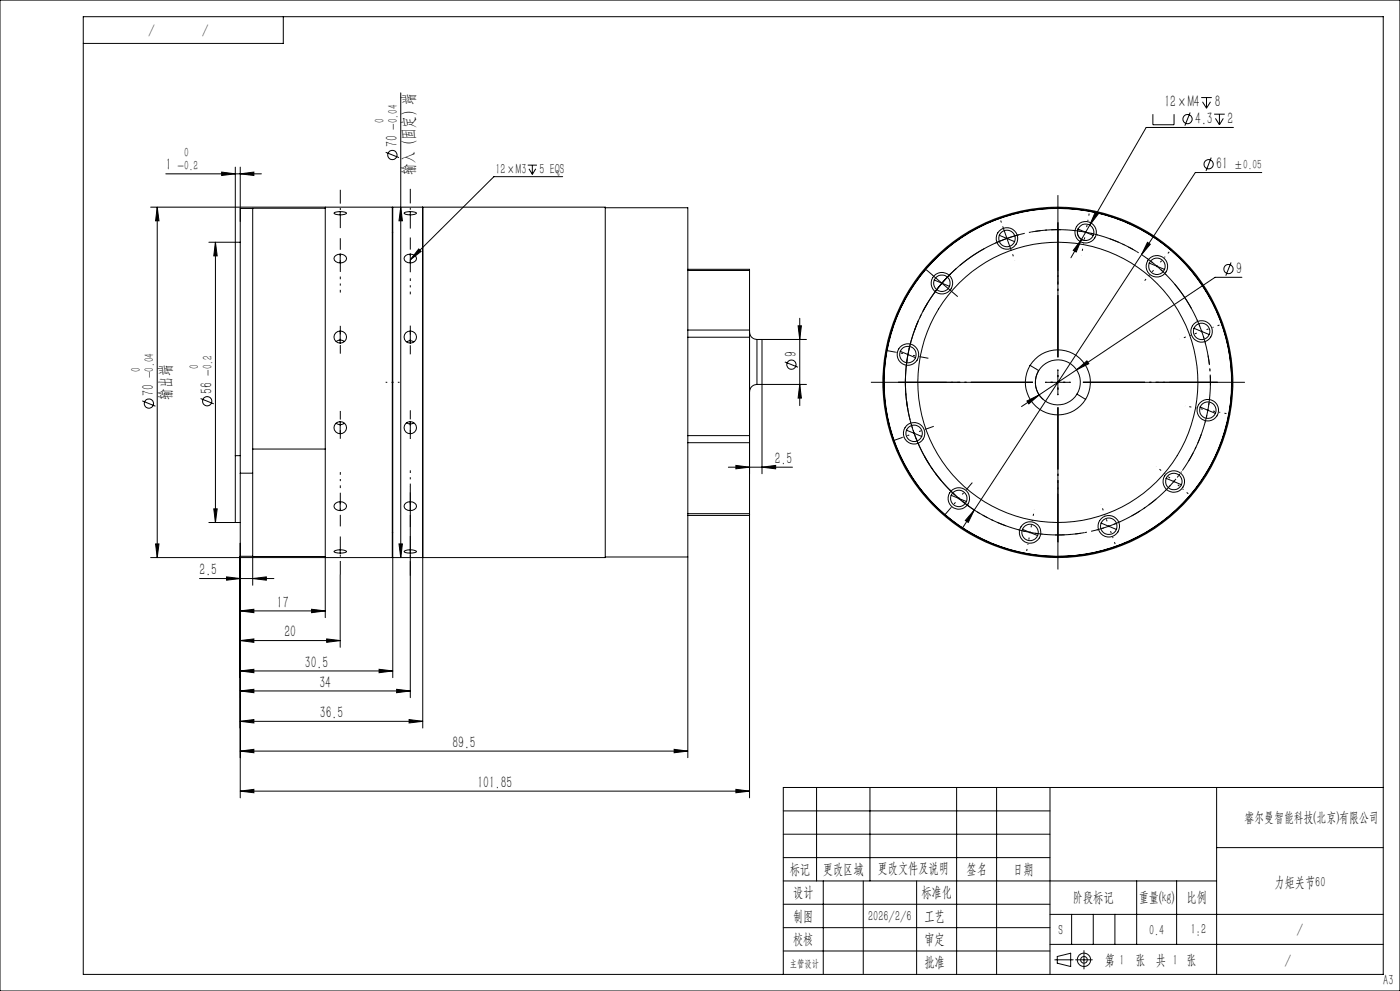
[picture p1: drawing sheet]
<svg xmlns="http://www.w3.org/2000/svg" width="420mm" height="297mm" viewBox="0 0 420 297" stroke-linecap="round" stroke-linejoin="round" font-family="sans-serif">
<g fill="none" stroke="#000" stroke-width=".3">
<path d="M0 0h420v297h-420zM25 5h390v287h-390zM85 5v8h-60M120.2 27.8v139.3M345.9 34.2v3.2h6.3v-3.2M357 33.7l-1.5 4M360.4 29.2h3.1M360.8 30.5l1.1 1.9M361.9 29.2v3.2M363.1 30.5l-1.2 1.9M364.2 34.2h3.2M364.6 35.5l1.2 1.9"/>
<path d="M365.8 34.2v3.2M367 35.5l-1.2 1.9M370 38.2h-26.1l-17 29.3M49.7 52.1h28.7M66.5 51.6l4.1 .5-4.1 .5zM70.6 50.1v86.5M72.1 52.1l4.1-.5v1zM72.1 50.1v16.3M115.7 45.6l4 1.6M158.3 49.5h2.8M158.7 50.6l1 1.6M159.7 49.5v2.7"/>
<path d="M160.7 50.6l-1 1.6M168.8 52.9h-20.6l-25.1 25M363.4 47.2l-1.6 4M378.5 51.7h-19.9l-16.2 24.6M45.2 62.1h72.5v105h-72.5M47.2 62.1l.5 4.1h-1zM47.2 62.1v105M64.6 72.6l.6 4.1h-1.1zM64.6 72.6v84M72.1 72.6h-9.4M75.8 62.5h-3.7v79.3M97.6 62.1v123"/>
<path d="M97.6 62.4h-21.8v72.2M102.1 76.2a1.51 1.51 0 0 1 1.7 1.8l-1 .7-.7 .1M102.1 76.2a1.5 1.5 0 0 0-1.8 1.8l1.1 .7 .7 .1M102.1 63.4l1.3 .2 .6 .3-.6 .3-1.3 .2M102.1 63.4l-1.3 .2-.6 .3 .6 .3 1.3 .2M102.1 63.4v1M102.1 76.2v2.6M117.7 69.6h.1M117.8 62.1h63.8v105h-63.8zM120.2 62.1l.5 4.1h-1zM123.1 63.4l1.3 .2 .6 .3-.6 .3-1.3 .2M123.1 63.4l-1.4 .2-.5 .3a2.2 2.2 0 0 0 1.9 .5"/>
<path d="M123.1 76.2a1.5 1.5 0 0 1 1.7 1.8l-1 .7-.7 .1M123.1 76.2a1.47 1.47 0 0 0-1.7 1.8l.9 .7 .8 .1M123.1 63.4v1M123.1 76.2v2.6M125.6 74.6l.7 .7-3.2 2.6zM126.8 62.1v156.1M181.6 62.3h24.7v104.6M299.8 70.5a2.48 2.48 0 0 0 1.3 3.3 2.48 2.48 0 0 0 3.3-1.4M299.8 70.5a2.48 2.48 0 0 1 3.2-1.3 2.48 2.48 0 0 1 1.4 3.2M299.8 70.5l4.6 1.9M300.8 67.9l1.3 3.6M302.1 71.5l-3.5 1.4"/>
<path d="M302.1 71.5l1.3 3.5M305.7 70.4l-3.6 1.1M323.4 68.6a2.5 2.5 0 0 0 2.7 3.5M323.4 68.6a2.48 2.48 0 0 0 1.3 3.3 2.48 2.48 0 0 0 3.3-1.3M323.4 68.6a2.48 2.48 0 0 1 3.2-1.3 2.48 2.48 0 0 1 1.4 3.3M323.4 68.6l4.6 2M324.4 71.8l-1.5 3.7-.9-.5zM326.9 67.5l-5.6 9.8M328.5 63.7l.9 .5-2.5 3.3zM342.4 76.3l-53.6 81.9M344.2 72.6l.9 .6-2.7 3.1zM344.8 78.8a2.48 2.48 0 0 0 1.3 3.3 2.48 2.48 0 0 0 3.3-1.4"/>
<path d="M344.8 78.8a2.48 2.48 0 0 1 3.2-1.3 2.48 2.48 0 0 1 1.4 3.2M344.8 78.8l4.6 1.9M369.3 78.7l-1.6 3.9M102.1 99.2a1.82 1.82 0 0 1 1.9 1.8 1.82 1.82 0 0 1-1.9 1.8M102.1 99.2a1.82 1.82 0 0 0-1.9 1.8 1.82 1.82 0 0 0 1.9 1.8M102.1 99.2v3.6M123.1 99.2a1.82 1.82 0 0 1 1.9 1.8 1.82 1.82 0 0 1-1.9 1.8M123.1 99.2a1.82 1.82 0 0 0-1.9 1.8 1.82 1.82 0 0 0 1.9 1.8M123.1 99.2v3.6M206.3 98.9h18.6v2.2M206.3 80.7h18.6v.4M206.3 81.1h18.6"/>
<path d="M224.9 99.5a2.23 2.23 0 0 0 2.2 2.2M224.9 81.1v158M239.4 97.6h1l-.5 4.1zM239.9 95.4v26.2M279.7 82.4l5.7 4.9M280.3 83.9a2.48 2.48 0 0 0 1.3 3.3 2.48 2.48 0 0 0 3.3-1.4M280.3 83.9a2.48 2.48 0 0 1 3.2-1.3 2.48 2.48 0 0 1 1.4 3.2M280.3 83.9l4.6 1.9M285.1 82.1l-2.8 3.1-2.1 2.6M286.9 80.4a45.8 45.8 0 0 0 7.1 73.5M358.2 98.4a2.46 2.46 0 0 0 1.4 3.2 2.46 2.46 0 0 0 3.2-1.3M358.2 98.4a2.46 2.46 0 0 1 3.2-1.4 2.46 2.46 0 0 1 1.4 3.3"/>
<path d="M358.2 98.4l4.6 1.9M372.6 83.1h-8.1l-52.8 35.3M60.2 119.4l3.9 1.6M100.9 102.3l.2-.1a1.95 1.95 0 0 1 2.2 .1M122 102.4h.1a1.78 1.78 0 0 1 2 0M206.3 101.1h18.6M224.9 101.1v29.5M227.1 115.2a2.23 2.23 0 0 0-2.2 2.3M227.1 101.7v13.5M227.1 115.2h14.8M227.1 101.7h14.8M228.6 101.7v40.3"/>
<path d="M235.4 108.5l4 1.6M239.9 115.2l.5 4.1h-1zM270.1 105.3a2.48 2.48 0 0 0 1.3 3.2 2.48 2.48 0 0 0 3.3-1.3M270.1 105.3a2.48 2.48 0 0 1 3.2-1.3 2.48 2.48 0 0 1 1.4 3.2M270.1 105.3l4.6 1.9M309 109.5l2.6 1.6M309 109.5a9.8 9.8 0 0 1 13.5-3.2 9.8 9.8 0 0 1 3.2 13.4M309 109.5a9.8 9.8 0 0 0 3.3 13.4 9.8 9.8 0 0 0 13.4-3.2M311.6 111.1a6.7 6.7 0 0 1 9.3-2.3 6.7 6.7 0 0 1 2.2 9.3M311.6 111.1a6.7 6.7 0 0 0 2.2 9.3 6.7 6.7 0 0 0 9.3-2.3M311.6 111.1a6.7 6.7 0 0 0 1.5 8.7M311.7 118.4l-5.2 3.4"/>
<path d="M313.6 114.6h7.5M317.4 110.8v7.6M323 110.8l3.1-2.6 .5 .8zM323.1 118.1l2.6 1.6M42.7 120.2l3.9 1.5M70.6 136.6v20M70.6 136.6h1.5M75.8 134.6v32.2M75.8 134.6h21.8M100.9 126.8a1.9 1.9 0 0 0 2.4 .1M102.1 126.4a1.82 1.82 0 0 1 1.9 1.8 1.82 1.82 0 0 1-1.9 1.8M102.1 126.4a1.82 1.82 0 0 0-1.9 1.8 1.82 1.82 0 0 0 1.9 1.8"/>
<path d="M102.1 126.4v3.6M122 126.7l.1 .1a1.96 1.96 0 0 0 2-.1M123.1 126.4a1.82 1.82 0 0 1 1.9 1.8 1.82 1.82 0 0 1-1.9 1.8M123.1 126.4a1.82 1.82 0 0 0-1.9 1.8 1.82 1.82 0 0 0 1.9 1.8M123.1 126.4v3.6M206.3 130.6h18.6M220.8 139.5l4.1 .5-4.1 .5zM224.9 130.6v2.1h-18.6M272 128.9a2.46 2.46 0 0 0 1.3 3.2 2.46 2.46 0 0 0 3.2-1.3M272 128.9a2.46 2.46 0 0 1 3.2-1.3 2.46 2.46 0 0 1 1.3 3.2M272 128.9l4.5 1.9M308.1 120.2l3.6-1.8-3.1 2.6z"/>
<path d="M360 122a2.48 2.48 0 0 0 1.4 3.2 2.48 2.48 0 0 0 3.2-1.3M360 122a2.48 2.48 0 0 1 3.3-1.4 2.48 2.48 0 0 1 1.3 3.3M360 122l4.6 1.9M64.1 152.5h1.1l-.6 4.1zM72.1 141.8v24.9h3.7M72.1 156.6h-9.4M72.1 141.8h3.7M102.1 150.4a1.33 1.33 0 0 1 1.7 .8 1.33 1.33 0 0 1-1 1.7l-.7 .1M102.1 150.4a1.32 1.32 0 0 0-1.8 .9 1.32 1.32 0 0 0 1.1 1.6l.7 .1M102.1 150.4v2.6M117.7 159.6h.1M121.7 150.8a2.01 2.01 0 0 1 3.3 .9 1.99 1.99 0 0 1-1.9 1.3 1.99 1.99 0 0 1-1.9-1.3z"/>
<path d="M123.1 145.8v63.3M206.3 153.9h18.6v.6h-18.6M218.5 140h19.2M228.6 140l4.1-.5v1zM285.4 148.4a2.48 2.48 0 0 0 1.3 3.3 2.48 2.48 0 0 0 3.2-1.4M285.4 148.4a2.48 2.48 0 0 1 3.2-1.3 2.48 2.48 0 0 1 1.3 3.2M285.4 148.4l4.5 1.9M292.3 152.9l-1.8 3.7-.9-.6zM306.7 158.6a2.46 2.46 0 0 0 1.4 3.3 2.46 2.46 0 0 0 3.2-1.4M306.7 158.6a2.46 2.46 0 0 1 3.3-1.3 2.46 2.46 0 0 1 1.3 3.2M306.7 158.6l4.6 1.9M330.3 156.8a2.48 2.48 0 0 0 1.4 3.2 2.48 2.48 0 0 0 3.2-1.3"/>
<path d="M330.3 156.8a2.48 2.48 0 0 1 3.3-1.4 2.48 2.48 0 0 1 1.3 3.3M330.3 156.8l4.6 1.9M349.8 143.4a2.48 2.48 0 0 0 1.4 3.2 2.48 2.48 0 0 0 3.2-1.3M349.8 143.4a2.48 2.48 0 0 1 3.3-1.4 2.48 2.48 0 0 1 1.3 3.3M349.8 143.4l4.6 1.9M46.7 163h1l-.5 4.1zM59.9 173.4h22.3M68 172.9l4.1 .5-4.1 .5zM72.1 162.8v76.3M75.8 166.8h21.8M75.8 173.4l4.1-.5v1zM75.8 166.8v8.6"/>
<path d="M102.1 172.3v21.7M102.1 164.8l1.3 .2 .6 .3-.6 .3-1.3 .2M102.1 164.8l-1.3 .2-.6 .3 .6 .3 1.3 .2M102.1 164.8v1M117.8 167.1v36M119.7 163h1l-.5 4.1zM121.4 165.1l1.7-.3 1.3 .2 .6 .3a4 4 0 0 1-3.8 0zM181.6 166.9h24.7M206.3 166.9v60.2M72.1 183.1l4.1-.5v1zM72.1 192l4.1-.5v1zM72.1 183.1h25.5"/>
<path d="M72.1 192h30M93.5 182.6l4.1 .5-4.1 .5zM98 191.5l4.1 .5-4.1 .5zM72.1 207.1l4.1-.5v1zM72.1 207.1h51M72.1 201.1l4.1-.5v1zM72.1 216.2l4.1-.6v1.1zM72.1 201.1h45.7M72.1 216.2h54.7M113.7 200.6l4.1 .5-4.1 .5zM119 206.6l4.1 .5-4.1 .5zM122.7 215.6l4.1 .6-4.1 .5z"/>
<path d="M72.1 225.1l4.1-.5v1zM72.1 237.1l4.1-.5v1zM72.1 225.1h134.2M72.1 237.1h152.8M202.2 224.6l4.1 .5-4.1 .5zM220.8 236.6l4.1 .5-4.1 .5zM245 236v28M261 236v28M287 236v56M299 236v56M315 236v56M365 236v56"/>
<path d="M415 236h-180v56M235 257h80M235 250h80M235 243h80M365 254h50M235 264h130M235 278h80M235 271h80M247 264v28M259 264v28M275 264v28M315 274h100"/>
<path d="M321.5 274v9M328 274v9M334.5 274v9M341 264v19M353 264v19M235 285h80M315 283h100"/>
<circle cx="356.3" cy="35.7" r="1.39"/>
<circle cx="117.7" cy="46.5" r="1.38"/>
<circle cx="362.6" cy="49.2" r="1.38"/>
<circle cx="302.1" cy="71.5" r="3.2"/>
<circle cx="325.7" cy="69.6" r="3.2"/>
<circle cx="347.1" cy="79.8" r="3.2"/>
<circle cx="282.6" cy="84.9" r="3.2"/>
<circle cx="360.5" cy="99.3" r="3.2"/>
<circle cx="368.5" cy="80.6" r="1.38"/>
<circle cx="237.4" cy="109.3" r="1.38"/>
<circle cx="272.4" cy="106.3" r="3.2"/>
<circle cx="317.4" cy="114.6" r="42"/>
<circle cx="317.4" cy="114.6" r="52.2"/>
<circle cx="317.4" cy="114.6" r="52.1"/>
<circle cx="317.4" cy="114.6" r="52.5"/>
<circle cx="44.7" cy="120.9" r="1.39"/>
<circle cx="62.1" cy="120.2" r="1.39"/>
<circle cx="274.2" cy="129.9" r="3.2"/>
<circle cx="362.3" cy="122.9" r="3.2"/>
<circle cx="287.7" cy="149.4" r="3.2"/>
<circle cx="309" cy="159.6" r="3.2"/>
<circle cx="332.6" cy="157.7" r="3.2"/>
<circle cx="352.1" cy="144.3" r="3.2"/>
</g>
<g fill="none" stroke="#000" stroke-width=".3" stroke-dasharray="30.5 1.3 .6 1.3" stroke-dashoffset="30.2" stroke-linecap="butt">
<path d="M325.7 69.6l-3.7-.5M325.7 69.6l3.7 .8M325.7 69.6l.7-3.7M325.7 69.6l-.7 3.7M347.1 79.8l-3-2.3M347.1 79.8l2.7 2.5M347.1 79.8l2.4-2.9M347.1 79.8l-2.4 2.8M360.5 99.3l-1.4-3.5M360.5 99.3l1.1 3.6M360.5 99.3l3.5-1.2M360.5 99.3l-3.5 1.3"/>
<path d="M272.4 106.2l-.5 3.8M272.4 106.2l.8-3.6M272.4 106.2l-3.7-.6M272.4 106.2l3.7 .7M317.4 114.6v-3.8M317.4 114.6h-3.8M317.4 114.6v3.7M317.4 114.6h3.7M274.2 129.8l1.4 3.5M274.2 129.8l-1.1-3.5M274.2 129.8l-3.5 1.3M274.2 129.8l3.6-1.2"/>
<path d="M362.4 122.9l.5-3.7M362.4 122.9l-.9 3.7M362.4 122.9l3.6 .7M362.4 122.9l-3.7-.7M287.7 149.4l2.9 2.3M287.7 149.4l-2.8-2.6M287.7 149.4l-2.5 2.8M287.7 149.4l2.4-2.9M309 159.6l3.7 .5M309 159.6l-3.6-.9M309 159.6l-.6 3.6M309 159.6l.7-3.7"/>
<path d="M332.6 157.7l3.5-1.4M332.6 157.7l-3.5 1.1M332.6 157.7l1.3 3.5M332.6 157.7l-1.2-3.5M352.2 144.3l2.3-3M352.2 144.3l-2.6 2.7M352.2 144.3l2.8 2.4M352.2 144.3l-2.9-2.4"/>
</g>
<path d="M318.3 68.8l-5 .2-4 .5M341 75.4l-3.5-1.9-4.6-1.9M278.2 90.9l-1.9 3.5-1.9 4.6M271.6 113.7l.2 5 .5 3.9M363.1 115.5l-.2-5-.5-4M277.3 136.7l2.1 3.4 3 4M356.5 138.2l2-3.5 1.9-4.6M293.7 153.7l3.5 2 4.6 1.9M339.5 154.6l3.4-2 3.9-3M316.5 160.3l5-.2 3.9-.5" fill="none" stroke="#000" stroke-width=".3" stroke-dasharray="30.5 1.3 .6 1.3" stroke-dashoffset="27.6" stroke-linecap="butt"/>
<path d="M357.4 92.5a45.7 45.7 0 0 0-69.5-12.9" fill="none" stroke="#000" stroke-width=".3" stroke-dasharray="30.5 1.3 .6 1.3" stroke-dashoffset="8.5" stroke-linecap="butt"/>
<path d="M295.3 74.5a45.7 45.7 0 0 0-16.5 64.7 45.7 45.7 0 0 0 65.7 12.2 45.7 45.7 0 0 0 7.9-66.3" fill="none" stroke="#000" stroke-width=".3" stroke-dasharray="30.5 1.3 .6 1.3" stroke-dashoffset="3.9" stroke-linecap="butt"/>
<g fill="none" stroke="#0a0605" stroke-width=".3">
<path d="M316.4 287.7h5.5M317.2 286.7l4-1v4l-4-1zM322.7 287.7h5M325.2 284.9v5.5"/>
<circle cx="325.2" cy="287.7" r="1.01"/>
<circle cx="325.2" cy="287.7" r="2"/>
</g>
<path d="M102.1 68.4v-11.5M102.1 160.8v11.5" fill="none" stroke="#000" stroke-width=".3" stroke-dasharray="30.5 1.3 .6 1.3" stroke-dashoffset="26.3" stroke-linecap="butt"/>
<path d="M102.1 81.5v-10.1M102.1 147.7v10.1" fill="none" stroke="#000" stroke-width=".3" stroke-dasharray="30.5 1.3 .6 1.3" stroke-dashoffset="27" stroke-linecap="butt"/>
<path d="M102.1 106v-8.3M102.1 123.2v8.3" fill="none" stroke="#000" stroke-width=".3" stroke-dasharray="30.5 1.3 .6 1.3" stroke-dashoffset="27.9" stroke-linecap="butt"/>
<path d="M102.1 82.9v4.8M123.1 83.4v4.8M102.1 146.3v-4.8M123.1 145.7v-4.8" fill="none" stroke="#000" stroke-width=".3" stroke-dasharray="30.5 1.3 .6 1.3" stroke-dashoffset="29.7" stroke-linecap="butt"/>
<path d="M123.1 68.5v-11.9M123.1 160.7v11.9" fill="none" stroke="#000" stroke-width=".3" stroke-dasharray="30.5 1.3 .6 1.3" stroke-dashoffset="26.1" stroke-linecap="butt"/>
<path d="M123.1 81.6v-10.4M123.1 147.6v10.4" fill="none" stroke="#000" stroke-width=".3" stroke-dasharray="30.5 1.3 .6 1.3" stroke-dashoffset="26.9" stroke-linecap="butt"/>
<path d="M123.1 106.2v-8.6M123.1 123v8.6" fill="none" stroke="#000" stroke-width=".3" stroke-dasharray="30.5 1.3 .6 1.3" stroke-dashoffset="27.8" stroke-linecap="butt"/>
<path d="M115.7 114.6h4.1" fill="none" stroke="#000" stroke-width=".3" stroke-dasharray="30.5 1.3 .6 1.3" stroke-dashoffset="30" stroke-linecap="butt"/>
<path d="M309.9 114.6h-48.6M317.4 107.1v-48.6M324.9 114.6h48.6M317.4 122.1v48.6" fill="none" stroke="#000" stroke-width=".3" stroke-dasharray="30.5 1.3 .6 1.3" stroke-dashoffset="7.8" stroke-linecap="butt"/>
<path d="M279.7 82.4l-1.8-1.6M285.4 87.3l1.9 1.6M268.7 105.6l-2.4-.5M276.1 106.9l2.4 .5M270.7 131.1l-2.3 .8M277.8 128.6l2.3-.8M285.2 152.2l-1.6 1.9M290.1 146.5l1.6-1.9" fill="none" stroke="#000" stroke-width=".3" stroke-dasharray="30.5 1.3 .6 1.3" stroke-linecap="butt"/>
<path d="M309.9 114.6h-40.5M317.4 107.1v-40.5M324.9 114.6h40.4M317.4 122.1v40.4" fill="none" stroke="#000" stroke-width=".3" stroke-dasharray="30.5 1.3 .6 1.3" stroke-dashoffset="11.8" stroke-linecap="butt"/>
<g fill="none" stroke="#000" stroke-width=".3" stroke-dasharray="30.5 1.3 .6 1.3" stroke-dashoffset="30.5" stroke-linecap="butt">
<path d="M300.9 67.9l-1.1-3M303.4 75l1 3M325 73.3l-.6 3.2M326.4 65.9l.6-3.2M349.5 76.9l2.1-2.4M344.7 82.6l-2.1 2.5M364 98.1l3.1-1.1M357 100.6l-3.1 1M358.7 122.2l-3.2-.6M366 123.6l3.2 .6M309.7 155.9l.6-3.2M331.4 154.2l-1.1-3.1"/>
<path d="M349.3 141.9l-2.4-2.1M355 146.7l2.5 2.1M308.4 163.2l-.6 3.2M333.9 161.2l1.1 3.1"/>
</g>
<g fill="#000">
<path d="M125.6 74.6l.7 .7-3.2 2.6z"/>
<path d="M66.5 51.6l4.1 .5-4.1 .5zM72.1 52.1l4.1-.5v1z"/>
<path d="M64.6 72.6l.6 4.1h-1.1zM64.1 152.5h1.1l-.6 4.1zM47.2 62.1l.5 4.1h-1zM46.7 163h1l-.5 4.1zM239.4 97.6h1l-.5 4.1zM239.9 115.2l.5 4.1h-1zM120.2 62.1l.5 4.1h-1zM119.7 163h1l-.5 4.1z"/>
<path d="M228.6 140l4.1-.5v1zM220.8 139.5l4.1 .5-4.1 .5z"/>
<path d="M292.3 152.9l-2.7 3.1 .9 .6zM344.2 72.6l-1.8 3.7 2.7-3.1zM324.4 71.8l-2.4 3.2 .9 .5zM328.5 63.7l-1.6 3.8 2.5-3.3zM308.1 120.2l.5 .8 3.1-2.6zM323 110.8l3.6-1.8-.5-.8z"/>
<path d="M68 172.9l4.1 .5-4.1 .5zM75.8 173.4l4.1-.5v1zM72.1 183.1l4.1-.5v1zM93.5 182.6l4.1 .5-4.1 .5zM72.1 192l4.1-.5v1zM98 191.5l4.1 .5-4.1 .5z"/>
<path d="M72.1 207.1l4.1-.5v1zM119 206.6l4.1 .5-4.1 .5z"/>
<path d="M202.2 224.6l4.1 .5-4.1 .5zM72.1 225.1l4.1-.5v1zM220.8 236.6l4.1 .5-4.1 .5zM72.1 237.1l4.1-.5v1zM113.7 200.6l4.1 .5-4.1 .5zM72.1 201.1l4.1-.5v1zM122.7 215.6l4.1 .6-4.1 .5zM72.1 216.2l4.1-.6v1.1z"/>
</g>
<g font-size="5">
<text x="349.3" y="32.2">12×M4</text>
<text x="364.4" y="32.2">8</text>
<text x="358.6" y="37.2">4.3</text>
<text x="368.3" y="37.2">2</text>
<text x="119.2" y="44.1" transform="rotate(-90 119.2 44.1)">70</text>
<text x="49.7" y="51.1">1</text>
<text x="124.2" y="52.3" transform="rotate(-90 124.2 52.3)">输入（固定）端</text>
<text x="364.9" y="50.7">61</text>
<text x="370.8" y="82.1">9</text>
<text x="238.9" y="107" transform="rotate(-90 238.9 107)">9</text>
<text x="46.2" y="118.6" transform="rotate(-90 46.2 118.6)">70</text>
<text x="51.1" y="119.8" transform="rotate(-90 51.1 119.8)">输出端</text>
<text x="63.7" y="117.9" transform="rotate(-90 63.7 117.9)">56</text>
<text x="232.5" y="139">2.5</text>
<text x="59.9" y="172.4">2.5</text>
<text x="83.1" y="182.1">17</text>
<text x="85.3" y="191">20</text>
<text x="91.5" y="200.1">30.5</text>
<text x="95.8" y="206.1">34</text>
<text x="96" y="215.2">36.5</text>
<text x="135.7" y="224.1">89.5</text>
<text x="143.2" y="236.1">101.85</text>
</g>
<g font-size="4.4">
<text x="46.4" y="7.7" transform="rotate(-180 46.4 7.7)">/</text>
<text x="62.6" y="7.7" transform="rotate(-180 62.6 7.7)">/</text>
<text x="148.6" y="52.1">12×M3</text>
<text x="161.9" y="52.1">5 EQS</text>
<text x="236.9" y="261.9">标记</text>
<text x="246.9" y="261.9">更改区域</text>
<text x="263.3" y="261.8">更改文件及说明</text>
<text x="289.9" y="261.9">签名</text>
<text x="303.9" y="261.9">日期</text>
<text x="237.9" y="268.9">设计</text>
<text x="276.4" y="268.9">标准化</text>
<text x="382.3" y="265.9">力矩关节60</text>
<text x="237.9" y="275.9">制图</text>
<text x="260.4" y="275.9">2026/2/6</text>
<text x="277.3" y="275.9">工艺</text>
<text x="321.9" y="270.4">阶段标记</text>
<text x="341.6" y="270.4">重量(kg)</text>
<text x="355.9" y="270.4">比例</text>
<text x="317.5" y="280.2">S</text>
<text x="344.7" y="280.1">0.4</text>
<text x="357.2" y="279.8">1:2</text>
<text x="389" y="279.9">/</text>
<text x="237.9" y="282.9">校核</text>
<text x="277.3" y="282.9">审定</text>
<text x="277.3" y="289.9">批准</text>
<text x="331.4" y="289.2">第 1</text>
<text x="340.6" y="289.2">张 共 1 张</text>
<text x="385.4" y="289.1">/</text>
<text x="415" y="295.2">A3</text>
</g>
<text font-size="4.2" x="373.4" y="246.3">睿尔曼智能科技(北京)有限公司</text>
<g font-size="4">
<text x="115.2" y="36.9" transform="rotate(-90 115.2 36.9)">0</text>
<text x="119.2" y="38.9" transform="rotate(-90 119.2 38.9)">-0.04</text>
<text x="55.2" y="47.1">0</text>
<text x="53.3" y="51.1">-0.2</text>
<text x="370.1" y="50.7">±0.05</text>
<text x="42.2" y="111.4" transform="rotate(-90 42.2 111.4)">0</text>
<text x="46.2" y="113.4" transform="rotate(-90 46.2 113.4)">-0.04</text>
<text x="59.7" y="110.7" transform="rotate(-90 59.7 110.7)">0</text>
<text x="63.7" y="112.7" transform="rotate(-90 63.7 112.7)">-0.2</text>
</g>
<text font-size="3.1" x="236.9" y="289.9">主管设计</text>
</svg>
